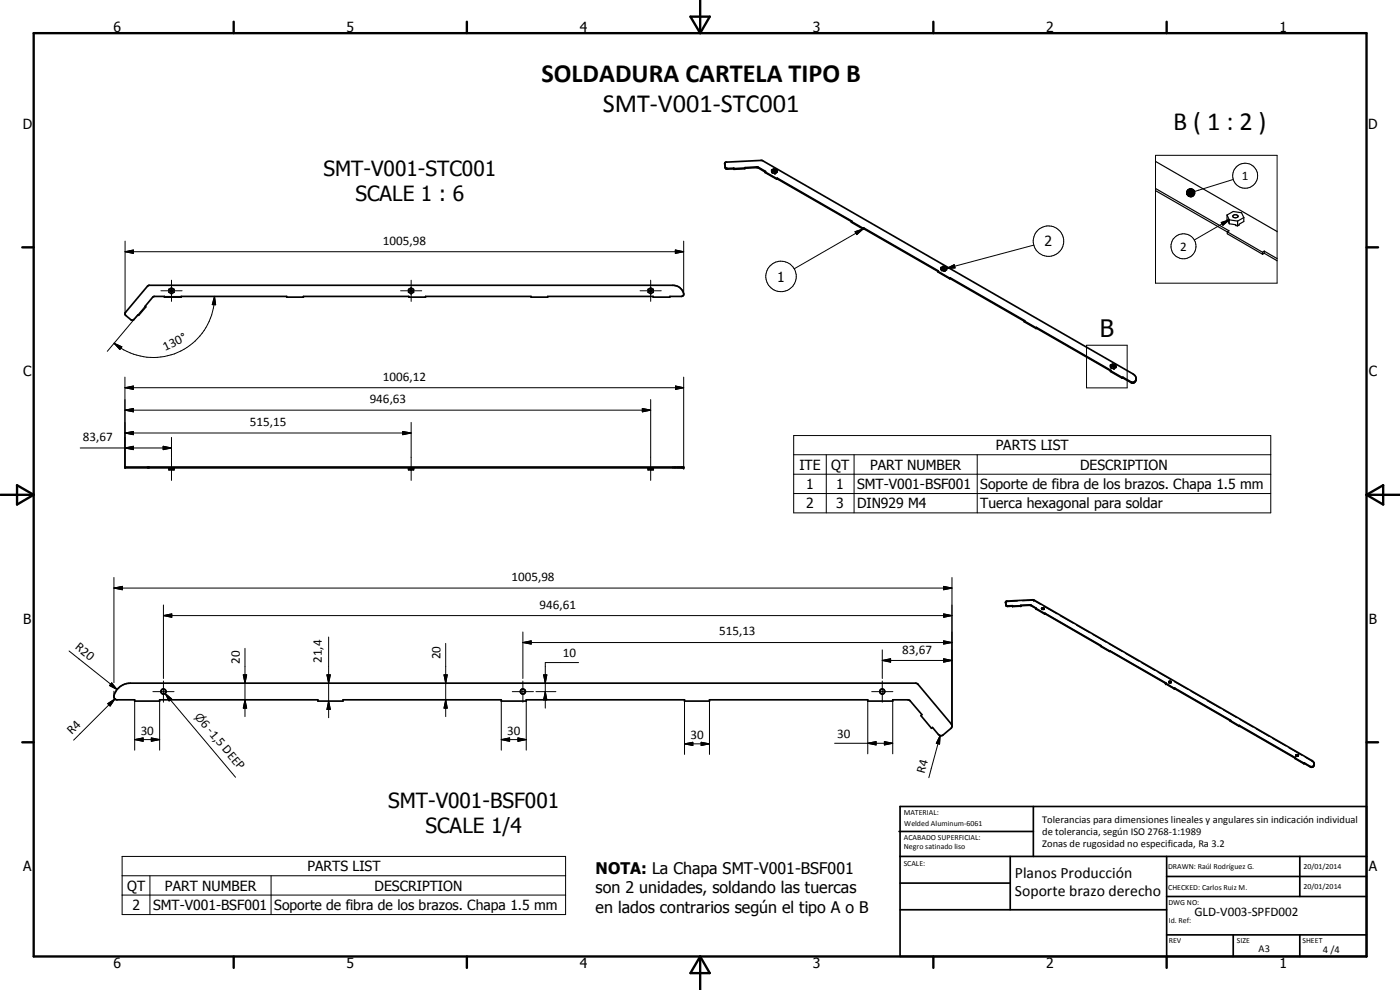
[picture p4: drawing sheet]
<svg xmlns="http://www.w3.org/2000/svg" width="420mm" height="297mm" viewBox="0 0 420 297" stroke-linecap="round" stroke-linejoin="round" font-family="sans-serif">
<g fill="#000">
<circle cx="205.2" cy="140.1" r=".25"/>
<circle cx="205.2" cy="140.4" r=".25"/>
<circle cx="301.9" cy="180.6" r=".18"/>
<circle cx="306.4" cy="181.7" r=".18"/>
<circle cx="310.2" cy="180.1" r=".18"/>
<circle cx="311" cy="182.6" r=".18"/>
<circle cx="349.8" cy="205" r=".18"/>
<circle cx="349.8" cy="205.1" r=".18"/>
</g>
<g fill="none" stroke="#000" stroke-width=".51">
<path d="M217.5 49l.4 1.5h2.3M220.2 50.7h-2.3l-.2-.3-.2-1.5 .4-.3 11-.4 111.1 64 .7 .6 .3 .8M220.2 50.5v.1M220.2 50.7v.1M220.2 50.5v.2M220.2 50.8l3.4-.2v-.3l3.7-.2 2.5 1.3-.2 .2M220.2 50.6v.2M223.6 50.5l3.7-.2 2.3 1.3M223.6 50.4l-3.4 .2M229.6 51.6l3.5 2M229.6 51.6l3.5 2.2M231.6 51v.5"/>
<path d="M231.6 51l.6-.3 .8 .1 .2 .5M231.6 51l.2 .5M231.6 51.5l.2 .4M231.8 51.9l.8 .2M231.8 51.5v.4M231.8 51.5l.8 .1M232.1 51.1h.6l-.2 .2zM232.6 51v.1M232.6 51.6v.5M233.1 53.6v.2M233.2 51.3v.3l-.6 .5M233.2 51.3l-.6 .3"/>
<path d="M233.3 53.5l22.4 12.9-.2 .3 3.5 2M233.3 53.7l25.7 14.8M233.3 53.5l-.2 .1M233.3 53.7l-.2 .1M233.3 53.5v.2M259 68.5v.2M259.2 68.4l22.4 12.9-.1 .1M259.2 68.6l22.3 12.8M259.2 68.4l-.2 .1M259.2 68.6l-.2 .1M259.2 68.4v.2M44.3 85.9l.5-.3h157.2a3.1 3.1 0 0 1 3.1 3l-.6 .3h-3.5v.3h-5v-.3h-31.6v.3h-5v-.3h-31.7v.3h-5v-.3h-31.7v.3h-4.9v-.3h-31.7v.3h-5.1v-.3h-3.1l-2.7 3 .3 .2-2.2 2.5-.2-.2-1.4 1.7-.6-.1-1.8-1.5v-.6z"/>
<path d="M50.7 86.8l.8-.4 .7 .4v.9l-.7 .4-.8-.4zM51.3 87l.4 .2-.2 .3-.3-.1zM122.6 86.8l.8-.4 .7 .4v.9l-.7 .4-.8-.4zM123.2 87l.4 .2-.2 .3-.3-.1zM194.5 86.8l.8-.4 .7 .4v.9l-.7 .4-.8-.4zM195.1 87l.4 .2-.1 .3-.4-.1zM281.5 81.4l3.5 2M281.5 81.4l3.5 2.2M282.4 80.3l.2 .9M282.4 80.3l.6-.4 .9 .2 .2 .5M282.4 80.3l.2 .5M282.6 81.2l.9 .2"/>
<path d="M282.6 80.8v.4M282.6 80.8l.9 .1M283 80.4h.5l-.1 .2zM283.5 80.9v.5M284.1 80.6v.3l-.6 .5M284.1 80.6l-.6 .3M285 83.4v.2M285.1 83.4l22.4 12.8-.1 .1M285.1 83.6l22.3 12.8M285.1 83.4h-.1M285.1 83.6h-.1M285.1 83.4v.2"/>
<path d="M307.4 96.3l3.5 2M307.4 96.3v.2l3.5 2.1M310.9 98.3v.3M311.1 98.3l22.3 12.9-.1 .1M311.1 98.5l22.2 12.8M311.1 98.3h-.2M311.1 98.5l-.2 .1M311.1 98.3v.2M333.3 111.3l3.5 2M333.3 109.6l.2 .8M333.3 111.3v.2l3.5 2M333.3 109.6l.6-.4 .8 .1 .2 .6"/>
<path d="M333.3 109.6l.2 .4M333.5 110.4l.8 .3M333.5 110v.4M333.5 110l.8 .2M333.8 109.6l.4-.1 .2 .2-.4 .2zM334.3 110.2v.5M334.9 109.9v.3l-.6 .5M334.9 109.9l-.6 .3M336.8 113.3v.2M337 113.2l2.5 1.4a.99 .99 0 0 0 1.4-.8M337 113.4l2.5 1.4a1.06 1.06 0 0 0 1.1-.1 1.06 1.06 0 0 0 .4-1.1M337 113.2v.2"/>
<path d="M337 113.2l-.2 .1M337 113.4l-.2 .1M341 113.6v.2M37.5 140.1h167.7v.3h-167.7zM50.7 140.4v.6h1.5v-.6M50.9 140.4v.1M51 140.4v.1M51.3 140.4l-.6 .1M51.5 140.4v.6M51.6 140.4l.6 .1M52 140.4v.1M122.6 140.4v.6h1.5v-.6"/>
<path d="M122.8 140.4v.1M122.9 140.4v.1M123.2 140.4l-.6 .1M123.4 140.4v.6M123.5 140.4l.6 .1M123.9 140.4v.1M194.5 140.4v.6h1.5v-.6M194.7 140.4v.1M194.8 140.4v.1M195.1 140.4l-.6 .1M195.3 140.4v.6M195.5 140.4l.5 .1"/>
<path d="M195.8 140.4v.1M195.9 140.4v.1M301.8 180.7l.4-.4 8.1-.3 83.4 48.2a1.01 1.01 0 0 1 .8 1.1 1.01 1.01 0 0 1-1.1 .9l-2-1.1M301.8 180.7l.2 1.1 .3 .1 6.8-.3 1.8 .9M301.8 180.6v.2M302 181.5l.3 .3 1.6-.1v.3l5.4-.5 1.6 1M310.9 182.5l2.6 1.7M310.9 182.5l2.6 1.6M312.6 182.5l.4-.1 .4 .2-.6 .2zM312.6 182.7h.7M313.5 184.1v.1M313.6 184l16.7 9.8"/>
<path d="M313.6 184.1l16.7 9.7M313.6 184l-.1 .1M313.6 184.1l-.1 .1M313.6 184v.1M330.3 193.8l2.7 1.5M330.3 193.8l2.7 1.7M333 195.3v.2M333.1 195.2l16.7 9.8M333.1 195.4l16.7 9.6M333.1 195.2l-.1 .1M333.1 195.4l-.1 .1M333.1 195.2v.2"/>
<path d="M35.2 206.8l1.7-1.3 2.2-.5h235.7l.6 .2 10 12 .3 .8-.2 .4-2.6 2.2-.7 .1-.4-.2-1.9-2.2-.3 .2-3.2-3.8 .3-.3-3.6-4.2-.7-.2h-4.5v.4h-7.5v-.4h-47.5v.4h-7.5v-.4h-47.5v.4h-7.5v-.4h-47.5v.4h-7.5v-.4h-47.5v.4h-7.5v-.4h-5.4l-.7-.6a2.45 2.45 0 0 1 .9-2.6zM349.8 205l2.6 1.5M349.8 205l2.6 1.7M350.8 204.7l.3-.3 .4 .1v.2M350.8 204.7v.1M350.8 204.7l.3-.1 .4 .1M351.5 204.7l-.7 .1M352.4 206.5v.2M352.5 206.5l16.7 9.7M352.5 206.6l16.7 9.6M352.5 206.5h-.1M352.5 206.6l-.1 .1"/>
<path d="M352.5 206.5v.1M369.2 216.2l2.7 1.6M369.2 216.2l2.7 1.7M371.9 217.8v.1M372 217.7l16.8 9.7-.1 .1M372 217.8l16.7 9.7M372 217.7l-.1 .1M372 217.8l-.1 .1M372 217.7v.1M388.7 227.5l2.6 1.5M388.7 227.5l2.6 1.7M388.9 226.6l.5-.2 .3 .2-.4 .3z"/>
<path d="M388.9 226.7h.7M391.3 229v.2M391.4 228.9l2 1.1h.6l.4-.7M391.4 228.9v.2M391.4 228.9l-.1 .1M391.4 229.1l-.1 .1M269.8 249.5h40.3M270.1 242h140v45h-140zM270.1 257h140M303.2 257v16M310.1 242v15M350.1 257v30"/>
<path d="M390.1 257v12M270.1 265h33.1M270.1 273h80M350.1 269h60M350.1 263h60M350.1 280.5h60M370.1 280.5v6.5M390.1 280.5v6.5"/>
<circle cx="49.1" cy="207.5" r=".75"/>
<circle cx="156.9" cy="207.5" r=".75"/>
<circle cx="264.8" cy="207.5" r=".74"/>
</g>
<g fill="none" stroke="#000" stroke-width=".35">
<path d="M217.5 49v.2M217.7 50.2v.2M218.4 50.5v.2M227.1 50.1v.2M227.6 50.2v.2M346.8 57.2l21.5 12.4M346.8 48.4l36.5 21.1M346.8 56.6l22 12.7-.5 .3M368.2 64.5l.2 1.8M368.2 64.5l1.9-1 2.5 .3 .7 1.5M368.2 64.5l.7 1.5M368.3 69.6v.5l10.6 6.2"/>
<path d="M368.3 69.6l10.6 6.1M368.4 66.3v-.3l.5 1.1M368.5 66.2l-.1 .1M368.9 67.1l2 .3v.3l.5 .1M368.9 66v1.1M368.9 66l2.5 .3M370.1 64.6a.87 .87 0 0 1 1.4 .4 .94 .94 0 0 1-1.5-.1zM371.4 66.3v1.5M373.3 65.3v1.2l-1.9 1.3M373.3 65.3l-1.9 1M378.9 75.7v.6M379.4 75.4l3.9 2.2"/>
<path d="M379.4 76l3.9 2.2M379.4 75.4v.6M379.4 76l-.5 .3M379.4 75.4l-.5 .3M339.5 114.6v.2M340.5 114.6v.1M301.9 180.6l-.1 .2M305.3 180.3l-3.2 .3M306.4 181.6v.3M310.1 180.1l-3.2 .2M310.2 180.1l2.1 1.3M310.9 182.5v.1"/>
<path d="M310.9 182.7h.1M311 182.5v.2M312.6 182.6l.2 .3M313.3 181.9l3.9 2.2M313.3 182.7l.1 .1M313.4 182.8l-.2 .1M313.4 182.6v.2M318.2 184.7l3.9 2.3M323.1 187.6l3.9 2.2M328 190.4l3.9 2.3M330.3 193.8h.1M330.3 193.9h.1"/>
<path d="M330.4 193.8h.1M330.4 193.7v.1M332.9 193.2l3.9 2.3M337.8 196l3.9 2.3M342.7 198.9l3.9 2.3M347.6 201.7l3.9 2.3M349.8 205.1h.1M349.9 204.9v.2M350.8 204.8l.1 .2M350.8 204.6v.2M350.8 204.7v.1M351.5 204.6l-.2 .4"/>
<path d="M352.5 204.6l3.9 2.2M357.4 207.4l3.9 2.2M362.3 210.2l3.9 2.3M367.2 213l3.9 2.3M369.2 216.2l.1 .1M369.2 216.4h.1M369.3 216.2h.1M369.3 216.3h.1M372.1 215.9l3.9 2.2M377 218.7l3.9 2.3M381.9 221.5l4 2.3M386.8 224.4l3.9 2.2"/>
<path d="M388.7 227.5h.1M388.8 227.5l-.1 .1M388.8 227.4v.1M388.9 226.6l.2 .4M389.6 226.7l.1 .1M389.7 226.8l-.2 .2M389.7 226.6v.2M391.7 227.2l2.3 1.4M394.3 228.9l.1 .5"/>
</g>
<g fill="none" stroke="#000" stroke-width=".71">
<path d="M10.1 9.9h400v277.1h-400zM70.1 6.5v3.4M140.1 6.5v3.4M207.2 5h5.8l-2.9 4.9zM210.1 0v9.9M280.1 6.5v3.4M350.1 6.5v3.4M6.7 74.2h3.4M410.1 74.2h3.5M.1 148.5h10M5.1 145.6l5 2.9-5 2.9zM410.1 148.5h10"/>
<path d="M410.1 148.5l5-2.9v5.8zM6.7 222.7h3.4M410.1 222.7h3.5M70.1 287v3.4M140.1 287v3.4M210.1 287v10M210.1 287l2.9 5h-5.8zM280.1 287v3.4M350.1 287v3.4"/>
</g>
<g fill="none" stroke="#000" stroke-width=".3">
<path d="M346.8 46.6h36.5v38.4h-36.5zM356.1 57.7l.1 .5zM356.1 58l.1 .2zM356.2 58.2l.2 .5zM356.2 58.2l.4 .6zM356.2 58.2l.7 .8zM356.2 58.2l1 .9zM356.2 58.2l1.2 .9zM356.2 58.2l1.5 .9h-.3zM356.2 58.2l1.7 .8-.2 .1zM356.2 58.2l2 .6-.3 .2zM356.2 58.2l2.1 .4-.1 .2z"/>
<path d="M356.2 58.2l2.3 .2-.2 .2zM356.2 58.2l2.4-.1-.1 .3zM356.2 58.2l2.4-.3v.2zM356.2 58.2l2.4-.6v.3zM356.2 58.2l2.3-.9 .1 .3zM356.2 58.2l2.2-1.1 .1 .2zM356.2 58.2l2-1.3 .2 .2zM356.2 58.2l1.8-1.4 .2 .1zM356.2 57.4v.8zM356.2 58.3h2.4M356.3 57.1l-.1 1.1zM356.5 56.9l.2-.1-.5 1.4z"/>
<path d="M356.5 56.9l-.3 1.3zM356.7 56.8l.2-.1-.7 1.5zM356.9 56.7l.3-.1-1 1.6zM357.2 56.6h.3l-1.3 1.6zM357.5 56.6h.2l-1.5 1.6zM357.7 56.6l.3 .2-1.8 1.4zM370.1 53.8l-11.5 3.6M37.5 75.5l2.5-.5v1zM37.5 72.3v21.9M37.5 75.5h167.7M202.7 75l2.5 .5-2.5 .5zM205.2 72.3v15.8"/>
<path d="M256.6 69.5l2.4-.8-1.9 1.7zM259 68.7l-20.6 11.9M310.3 73.5l-26.2 7.1M366.5 66.8l2.4-.8-1.9 1.6zM368.9 66l-10.5 6M43.5 91.9l-11.3 13.5M48.3 87.2h6.3M49.3 88.9h2.1M51.5 84.1v6.3M51.6 88.9h16M64.4 88.9l.3 2.5h-1zM64.4 88.9a18.4 18.4 0 0 1-10.6 16.6 18.4 18.4 0 0 1-19.6-2.5"/>
<path d="M120.2 87.2h6.4M123.4 84.1v6.3M192.1 87.2h6.3M195.3 84.1v6.3M284.1 80.6l2.3-1.2 .2 1zM34.2 103l2.4 1.1-.6 .8zM37.5 116.3l2.5-.5v1zM37.5 116.3h167.7M37.5 113.2v26.9M195.3 119.9v24.2M202.7 115.8l2.5 .5-2.5 .5zM205.2 113.2v26.9"/>
<path d="M326.1 103.6h12.2v12.8h-12.2zM24.1 134.4h27.4M37.5 123.1l2.5-.5v1zM37.5 129.9l2.5-.4v.9zM37.5 134.4l2.5-.5v1zM37.5 123.1h157.8M37.5 129.9h85.9M49 133.9l2.5 .5-2.5 .5zM51.5 131.2v12.9M120.9 129.5l2.5 .4-2.5 .5zM123.4 126.7v17.4M192.8 122.6l2.5 .5-2.5 .5z"/>
<path d="M238.2 130.7h143.2v23.2h-143.2zM238.2 136.4h143.2M248 136.4v17.5M256.3 136.4v17.5M293.3 136.4v17.5M238.2 142.3h143.2M238.2 148.1h143.2M34.2 176.4l2.5-.5v1.1zM34.2 176.4h251.5M34.2 173.3v31.6M283.2 175.9l2.5 .5-2.5 .6zM285.7 173.3v44.6"/>
<path d="M20.7 195.3l14.4 11.6M49.1 184.7l2.5-.5v1zM49.1 181.5v22.1M49.1 184.7h236.6M73.5 194.5v20.5M98.6 191.1v24.2M133.8 193v22M156.9 192.8l2.5-.5v1zM156.9 189.6v14M156.9 192.8h128.8M173.6 198.8h-10v13.7M264.8 198.2l2.5-.5v1z"/>
<path d="M264.8 195v8.6M264.8 198.2h20.9M283.2 197.7l2.5 .5-2.5 .5zM283.2 192.3l2.5 .5-2.5 .5zM283.2 184.2l2.5 .5-2.5 .5zM32.3 211.1l2.2-1.4-1.4 2.1zM33.5 204.9l1.6 2-2.2-1.2zM34.2 207.4v1.3M34.5 209.7l-12.4 12.4M40.4 210.4v14.7M45.9 207.5h6.3M47.9 210.4v14.7"/>
<path d="M49.1 204.3v6.4M49.6 208.1l1.9 1.6-.8 .6zM49.6 208.1l21.1 25.1M73 202.5h1l-.5 2.5zM73.5 210l.5 2.5h-1zM98.1 202.5h1l-.5 2.5zM98.6 210.4l.5 2.5h-1zM133.3 202.5h.9l-.4 2.5zM133.8 210l.4 2.5h-.9zM150.4 210.4v14.7M153.7 207.5h6.4M156.9 204.3v6.4"/>
<path d="M157.9 210.4v14.7M160.9 207.5h5.9M163.1 202.5h1l-.5 2.5zM163.6 207.5l.5 2.5h-1zM205.4 210.4v16M212.9 210.4v16M260.4 210.4v15.8M261.6 207.5h6.4M264.8 204.3v6.4M267.9 210.4v15.8M40.4 221.9l2.6-.5v1zM40.4 221.9h7.5"/>
<path d="M45.4 221.4l2.5 .5-2.5 .5zM150.4 221.9l2.5-.5v1zM150.4 221.9h7.5M155.4 221.4l2.5 .5-2.5 .5zM205.4 223.2l2.5-.5v1zM205.4 223.2h7.5M210.4 222.7l2.5 .5-2.5 .5zM250.5 223h17.4M260.4 223l2.5-.5v1zM265.4 222.5l2.5 .5-2.5 .5zM282.1 220.7l-.1 2.6-1-.3zM282.1 220.7l-3.3 12.6"/>
<path d="M36.6 257h133.1v17.4h-133.1zM36.6 262.8h133.1M36.6 268.6h133.1M45 262.8v11.6M81.4 262.8v11.6"/>
<circle cx="373.7" cy="52.7" r="3.8"/>
<circle cx="314.7" cy="72.3" r="4.6"/>
<circle cx="355.2" cy="73.9" r="3.7"/>
<circle cx="234.4" cy="82.9" r="4.6"/>
</g>
<g fill="#000">
<path d="M356.2 58.2l.2 .5zM356.2 58.2l.4 .6zM356.2 58.2l.7 .8zM356.2 58.2l1 .9zM356.2 58.2l1.2 .9zM356.2 58.2l1.5 .9h-.3zM356.2 58.2l1.7 .8-.2 .1zM356.2 58.2l2 .6-.3 .2zM356.2 58.2l2.1 .4-.1 .2zM356.2 58.2l2.4-.6v.3zM356.2 58.2l2.3-.9 .1 .3zM356.2 58.2l2.2-1.1 .1 .2z"/>
<path d="M356.2 58.2l2-1.3 .2 .2zM356.2 58.2l1.8-1.4 .2 .1zM357.7 56.6l.3 .2-1.8 1.4zM357.5 56.6h.2l-1.5 1.6zM357.2 56.6h.3l-1.3 1.6zM356.9 56.7l.3-.1-1 1.6zM356.7 56.8l.2-.1-.7 1.5zM356.5 56.9l.2-.1-.5 1.4zM356.5 56.9l-.3 1.3zM356.3 57.1l-.1 1.1zM356.2 57.4v.8zM356.1 57.7l.1 .5z"/>
<path d="M356.1 58l.1 .2zM37.5 75.5l2.5-.5v1zM202.7 75l2.5 .5-2.5 .5zM256.6 69.5l2.4-.8-1.9 1.7zM284.1 80.6l2.3-1.2 .2 1zM366.5 66.8l2.4-.8-1.9 1.6zM64.4 88.9l.3 2.5h-1zM34.2 103l2.4 1.1-.6 .8zM37.5 116.3l2.5-.5v1zM202.7 115.8l2.5 .5-2.5 .5zM37.5 123.1l2.5-.5v1zM37.5 129.9l2.5-.4v.9z"/>
<path d="M37.5 134.4l2.5-.5v1zM49 133.9l2.5 .5-2.5 .5zM120.9 129.5l2.5 .4-2.5 .5zM192.8 122.6l2.5 .5-2.5 .5zM34.2 176.4l2.5-.5v1.1zM283.2 175.9l2.5 .5-2.5 .6zM49.1 184.7l2.5-.5v1zM156.9 192.8l2.5-.5v1zM264.8 198.2l2.5-.5v1zM283.2 197.7l2.5 .5-2.5 .5zM283.2 192.3l2.5 .5-2.5 .5zM283.2 184.2l2.5 .5-2.5 .5z"/>
<path d="M33.5 204.9l1.6 2-2.2-1.2zM32.3 211.1l2.2-1.4-1.4 2.1zM49.6 208.1l1.9 1.6-.8 .6zM73 202.5h1l-.5 2.5zM73.5 210l.5 2.5h-1zM98.1 202.5h1l-.5 2.5zM98.6 210.4l.5 2.5h-1zM133.3 202.5h.9l-.4 2.5zM133.8 210l.4 2.5h-.9zM163.1 202.5h1l-.5 2.5zM163.6 207.5l.5 2.5h-1zM40.4 221.9l2.6-.5v1z"/>
<path d="M45.4 221.4l2.5 .5-2.5 .5zM150.4 221.9l2.5-.5v1zM155.4 221.4l2.5 .5-2.5 .5zM205.4 223.2l2.5-.5v1zM210.4 222.7l2.5 .5-2.5 .5zM260.4 223l2.5-.5v1zM265.4 222.5l2.5 .5-2.5 .5zM282.1 220.7l-.1 2.6-1-.3z"/>
</g>
<path d="M356.2 58.4h2.3" fill="none" stroke="#000" stroke-width=".38"/>
<path d="M356.2 58h2.4" fill="none" stroke="#000" stroke-width=".34"/>
<g font-size="7.9">
<text x="162.5" y="24.6">SOLDADURA CARTELA TIPO B</text>
<text x="180.9" y="33.6">SMT-V001-STC001</text>
<text x="352.1" y="39.1">B ( 1 : 2 )</text>
</g>
<text font-size="7.2" x="330.1" y="101.3">B</text>
<g font-size="6.3">
<text x="97.1" y="52.7">SMT-V001-STC001</text>
<text x="106.7" y="60.2">SCALE 1 : 6</text>
<text x="116.4" y="242.4">SMT-V001-BSF001</text>
<text x="127.7" y="249.9">SCALE 1/4</text>
</g>
<g font-size="4.8">
<text x="178.8" y="262.3">NOTA: La Chapa SMT-V001-BSF001</text>
<text x="178.8" y="268">son 2 unidades, soldando las tuercas</text>
<text x="178.8" y="273.8">en lados contrarios según el tipo A o B</text>
</g>
<g font-size="4.7">
<text x="304.6" y="263.5">Planos Producción</text>
<text x="304.6" y="268.9">Soporte brazo derecho</text>
</g>
<g font-size="4.2">
<text x="34" y="9.6">6</text>
<text x="104" y="9.6">5</text>
<text x="174" y="9.6">4</text>
<text x="244" y="9.6">3</text>
<text x="314" y="9.6">2</text>
<text x="384" y="9.6">1</text>
<text x="6.8" y="38.7">D</text>
<text x="410.6" y="38.7">D</text>
<text x="313.5" y="74">2</text>
<text x="233.2" y="84.5">1</text>
<text x="7" y="112.9">C</text>
<text x="410.8" y="112.9">C</text>
<text x="298.8" y="135.1">PARTS LIST</text>
<text x="239.9" y="140.9">ITE</text>
<text x="249.4" y="141">QT</text>
<text x="261.1" y="140.9">PART NUMBER</text>
<text x="324.2" y="141">DESCRIPTION</text>
<text x="241.9" y="146.7">1</text>
<text x="251" y="146.7">1</text>
<text x="257.2" y="146.8">SMT-V001-BSF001</text>
<text x="294.2" y="146.8">Soporte de fibra de los brazos. Chapa 1.5 mm</text>
<text x="241.9" y="152.5">2</text>
<text x="251" y="152.5">3</text>
<text x="257.2" y="152.5">DIN929 M4</text>
<text x="294.2" y="152.6">Tuerca hexagonal para soldar</text>
<text x="7" y="187.1">B</text>
<text x="410.8" y="187.1">B</text>
<text x="7" y="261.4">A</text>
<text x="92.3" y="261.4">PARTS LIST</text>
<text x="410.8" y="261.4">A</text>
<text x="38.2" y="267.3">QT</text>
<text x="49.5" y="267.2">PART NUMBER</text>
<text x="112.4" y="267.3">DESCRIPTION</text>
<text x="39.7" y="273">2</text>
<text x="45.9" y="273">SMT-V001-BSF001</text>
<text x="82.3" y="273.1">Soporte de fibra de los brazos. Chapa 1.5 mm</text>
<text x="34" y="290.4">6</text>
<text x="104" y="290.4">5</text>
<text x="174" y="290.4">4</text>
<text x="244" y="290.4">3</text>
<text x="314" y="290.4">2</text>
<text x="384" y="290.4">1</text>
</g>
<g font-size="3.9">
<text x="372.7" y="54">1</text>
<text x="114.9" y="73.5">1005,98</text>
<text x="354.2" y="75.2">2</text>
<text x="49.6" y="105.2" transform="rotate(-25 49.6 105.2)">130°</text>
<text x="114.9" y="114.3">1006,12</text>
<text x="110.9" y="121">946,63</text>
<text x="75" y="127.9">515,15</text>
<text x="24.8" y="132.4">83,67</text>
<text x="153.5" y="174.4">1005,98</text>
<text x="161.9" y="182.7">946,61</text>
<text x="215.8" y="190.7">515,13</text>
<text x="22.3" y="194.6" transform="rotate(39 22.3 194.6)">R20</text>
<text x="132.2" y="197.8" transform="rotate(-90 132.2 197.8)">20</text>
<text x="168.9" y="197.2">10</text>
<text x="270.8" y="196.1">83,67</text>
<text x="72" y="199.3" transform="rotate(-90 72 199.3)">20</text>
<text x="96.6" y="198.9" transform="rotate(-90 96.6 198.9)">21,4</text>
<text x="21.6" y="220.5" transform="rotate(-45 21.6 220.5)">R4</text>
<text x="42.2" y="220.4">30</text>
<text x="60.1" y="217.3" transform="rotate(50 60.1 217.3)">6 -1,5 DEEP</text>
<text x="152.2" y="220.4">30</text>
<text x="207.2" y="221.7">30</text>
<text x="251.2" y="221.4">30</text>
<text x="277.5" y="232.2" transform="rotate(-75 277.5 232.2)">R4</text>
<text x="358.5" y="275">GLD-V003-SPFD002</text>
</g>
<text font-size="3.3" x="58.3" y="215.1" transform="rotate(50 58.3 215.1)">n</text>
<g font-size="3.1">
<text x="312.7" y="246.8">Tolerancias para dimensiones lineales y angulares sin indicación individual</text>
<text x="312.7" y="250.4">de tolerancia, según ISO 2768-1:1989</text>
<text x="312.7" y="254">Zonas de rugosidad no especificada, Ra 3.2</text>
<text x="377.7" y="285.6">A3</text>
<text x="397" y="285.9">4 /4</text>
</g>
<g font-size="2.4">
<text x="271.2" y="244.4">MATERIAL:</text>
<text x="271.3" y="252">ACABADO SUPERFICIAL:</text>
<text x="271.4" y="247.9">Welded Aluminum-6061</text>
<text x="271.3" y="254.6">Negro satinado liso</text>
<text x="271.2" y="259.7">SCALE:</text>
<text x="350.6" y="260.8">DRAWN: Raúl Rodríguez G.</text>
<text x="391.2" y="260.6">20/01/2014</text>
<text x="350.6" y="267">CHECKED: Carlos Ruiz M.</text>
<text x="391.2" y="266.7">20/01/2014</text>
<text x="350.6" y="271.4">DWG NO:</text>
<text x="350.8" y="276.9">Id. Ref:</text>
<text x="350.8" y="282.8">REV</text>
<text x="371.2" y="282.9">SIZE</text>
<text x="390.9" y="282.9">SHEET</text>
</g>
</svg>
